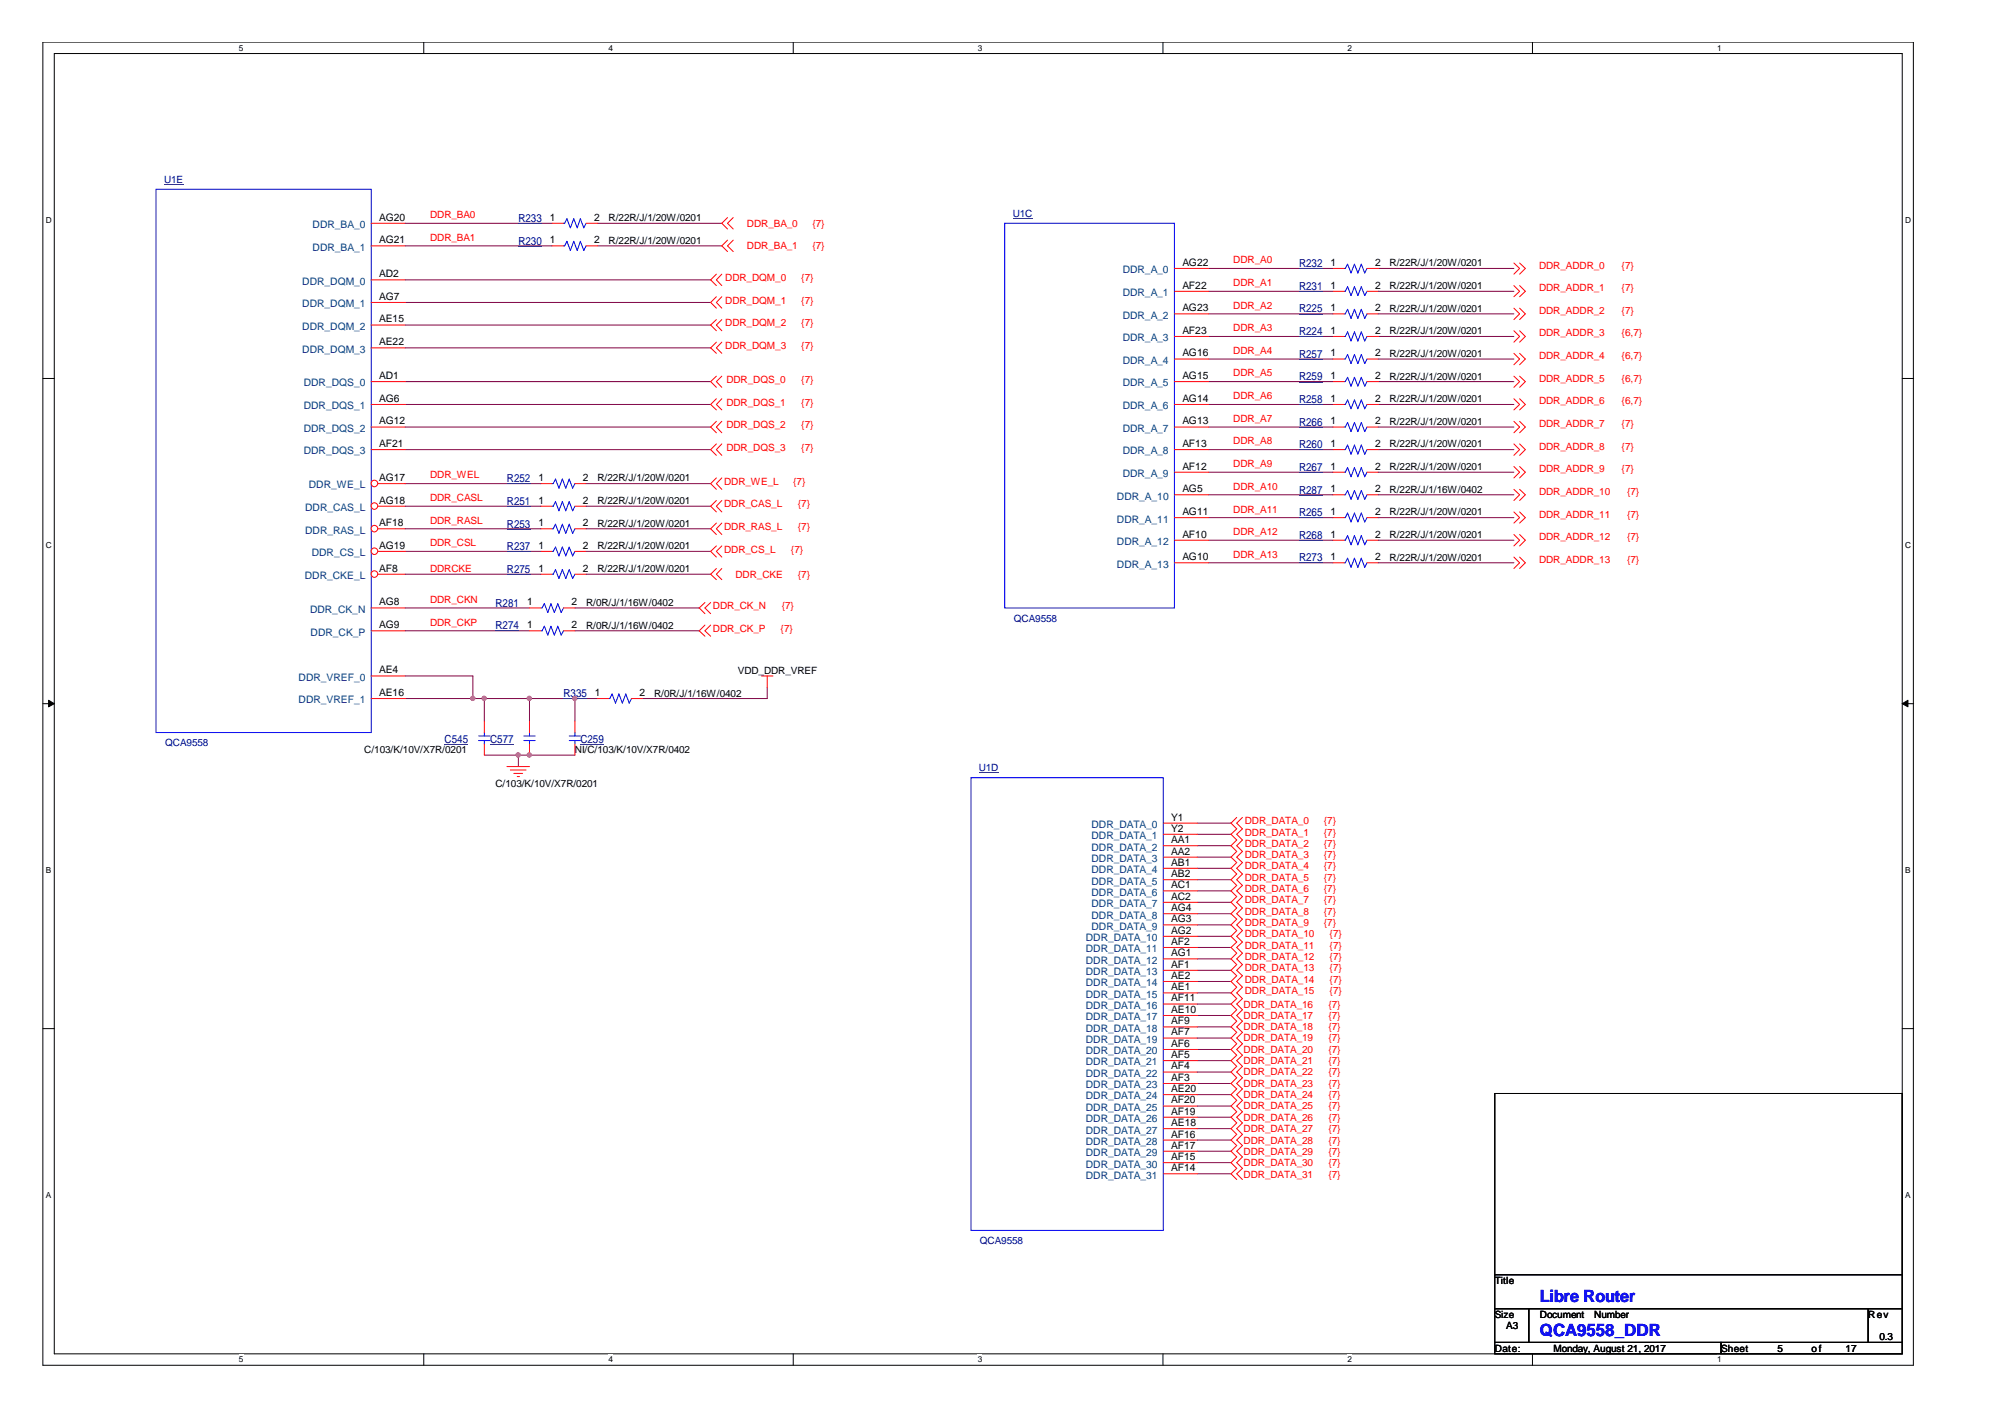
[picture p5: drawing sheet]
<svg xmlns="http://www.w3.org/2000/svg" width="297mm" height="210mm" viewBox="0 0 297 210" stroke-linecap="round" stroke-linejoin="round" font-family="sans-serif">
<path d="M6.3 6.2h277.2v196h-277.2zM8 7.9h273.8v192.6h-273.8z" fill="none" stroke="#000" stroke-width=".15"/>
<g fill="#fff">
<path d="M35.4 6.4h.6v1.4h-.6z"/>
<path d="M35.4 200.7h.6v1.4h-.6z"/>
</g>
<path d="M62.8 6.2v1.7M62.8 200.5v1.7" fill="none" stroke="#000" stroke-width=".15"/>
<g fill="#fff">
<path d="M90.1 6.4h.7v1.4h-.7z"/>
<path d="M90.1 200.7h.7v1.4h-.7z"/>
</g>
<path d="M117.5 6.2v1.7M117.5 200.5v1.7" fill="none" stroke="#000" stroke-width=".15"/>
<g fill="#fff">
<path d="M144.9 6.4h.6v1.4h-.6z"/>
<path d="M144.9 200.7h.6v1.4h-.6z"/>
</g>
<path d="M172.3 6.2v1.7M172.3 200.5v1.7" fill="none" stroke="#000" stroke-width=".15"/>
<g fill="#fff">
<path d="M199.6 6.4h.7v1.4h-.7z"/>
<path d="M199.6 200.7h.7v1.4h-.7z"/>
</g>
<path d="M227 6.2v1.7M227 200.5v1.7" fill="none" stroke="#000" stroke-width=".15"/>
<g fill="#fff">
<path d="M254.4 6.4h.6v1.4h-.6z"/>
<path d="M254.4 200.7h.6v1.4h-.6z"/>
<path d="M6.8 31.9h.8v1.4h-.8z"/>
<path d="M282.2 31.9h.9v1.4h-.9z"/>
<path d="M6.8 80.1h.8v1.4h-.8z"/>
<path d="M282.2 80.1h.9v1.4h-.9z"/>
</g>
<path d="M6.3 56.1h1.7M281.8 56.1h1.7" fill="none" stroke="#000" stroke-width=".15"/>
<g fill="#fff">
<path d="M6.8 128.2h.7v1.4h-.7z"/>
<path d="M282.2 128.2h.8v1.4h-.8z"/>
</g>
<path d="M6.3 104.2h1.7M281.8 104.2h1.7" fill="none" stroke="#000" stroke-width=".15"/>
<g fill="#000" stroke="#000" stroke-width=".15">
<path d="M7.2 103.7l.8 .5-.8 .5z" fill-rule="evenodd"/>
<path d="M281.8 104.2l.9-.5v1z" fill-rule="evenodd"/>
</g>
<g fill="#fff">
<path d="M6.8 176.4h.7v1.4h-.7z"/>
<path d="M282.2 176.4h.8v1.4h-.8z"/>
</g>
<path d="M6.3 152.4h1.7M281.8 152.4h1.7M221.4 162h60.4v26.8h-60.4zM221.4 188.8h60.4v5.1h-60.4zM221.4 193.9h5.1v5h-5.1zM221.4 198.9h33.6v1.6h-33.6zM226.5 193.9h50.3v5h-50.3zM255 198.9h26.8v1.6h-26.8zM276.8 193.9h5v5h-5z" fill="none" stroke="#000" stroke-width=".15"/>
<g fill="none" stroke="#800040" stroke-width=".15">
<path d="M60 33.1h21.8M60 36.4h21.8M88.5 33.1h18.4M88.5 36.4h18.4M179 39.8h18.5M204.2 39.8h20.1M60 56.5h45.3M60 59.9h45.3M60 41.5h45.3M60 44.8h45.3M60 48.1h45.3M60 51.5h45.3"/>
<path d="M179 43.2h18.5M179 46.5h18.5M179 49.8h18.5M179 53.2h18.5M179 56.5h18.5M179 59.9h18.5M204.2 43.2h20.1M204.2 46.5h20.1M204.2 49.8h20.1M204.2 53.2h20.1M204.2 56.5h20.1M204.2 59.9h20.1"/>
<path d="M60 63.3h45.3M60 66.6h45.3M60 71.6h20.1M60 75h20.1M60 78.3h20.1M86.8 71.6h18.5M86.8 75h18.5M86.8 78.3h18.5M179 63.3h18.5M179 66.6h18.5M179 69.9h18.5M179 73.3h18.5"/>
<path d="M179 76.7h18.5M204.2 63.3h20.1M204.2 66.6h20.1M204.2 69.9h20.1M204.2 73.3h20.1M204.2 76.7h20.1M60 81.7h20.1M60 85.1h20.1M60 93.4h18.4M60 90.1h18.4M85.2 93.4h18.4M85.2 90.1h18.4"/>
<path d="M86.8 81.7h18.5M86.8 85.1h18.5M179 80h18.5M179 83.4h18.5M204.2 80h20.1M204.2 83.4h20.1M60 103.5h28.5M60 100.1h10.1v3.4M71.8 103.5v3.3M71.8 111.9h13.4M76.8 111.9v1.7M78.4 103.5v3.3"/>
<path d="M85.2 103.5v3.3M113.7 101.8v1.7h-18.5M177.4 133.7h5M177.4 135.4h5M177.4 137h5M177.4 121.9h5M177.4 138.7h5M177.4 123.6h5M177.4 125.3h5M177.4 127h5M177.4 128.6h5M177.4 130.3h5"/>
<path d="M177.4 132h5M177.4 140.3h5M177.4 142h5M177.4 143.7h5M177.4 145.4h5M177.4 147.1h5M177.4 148.7h5M177.4 150.4h5M177.4 152.1h5M177.4 153.8h5M177.4 155.5h5M177.4 157.1h5"/>
<path d="M177.4 158.8h5M177.4 160.5h5M177.4 162.2h5M177.4 163.8h5M177.4 165.5h5M177.4 167.2h5M177.4 168.9h5M177.4 170.5h5M177.4 172.2h5M177.4 173.9h5"/>
</g>
<g fill="#f0f" stroke="#f0f" stroke-width=".15">
<circle cx="71.7" cy="103.5" r=".32"/>
<circle cx="78.4" cy="103.5" r=".32"/>
<circle cx="78.4" cy="111.8" r=".32"/>
<circle cx="76.8" cy="111.8" r=".32"/>
<circle cx="85.2" cy="103.5" r=".32"/>
<circle cx="70" cy="103.5" r=".32"/>
</g>
<g fill="none" stroke="#f00" stroke-width=".15">
<path d="M55 33.1h5M55 36.4h5M107.8 32.2l-.9 .9 .9 .8M107.8 35.6l-.9 .8 .9 .9M108.6 32.2l-.8 .9 .8 .8M108.6 35.6l-.8 .8 .8 .9M224.3 39l.8 .8-.8 .8M225.1 39l.9 .8-.9 .8M55 56.5h5M55 59.9h5M55 41.5h5M55 44.8h5"/>
<path d="M55 48.1h5M55 51.5h5M106.1 40.6l-.8 .9 .8 .8M106.1 44l-.8 .8 .8 .8M106.1 47.3l-.8 .8 .8 .9M106.1 50.7l-.8 .8 .8 .8M106.1 59.1l-.8 .8 .8 .8M106.1 55.7l-.8 .8 .8 .9M106.9 40.6l-.8 .9 .8 .8M106.9 44l-.8 .8 .8 .8M106.9 47.3l-.8 .8 .8 .9M106.9 50.7l-.8 .8 .8 .8"/>
<path d="M106.9 59.1l-.8 .8 .8 .8M106.9 55.7l-.8 .8 .8 .9M197.5 53.2h1.6M197.5 56.5h1.6M197.5 59.9h1.6M202.5 53.2h1.7M202.5 56.5h1.7M202.5 59.9h1.7M224.3 42.3l.8 .9-.8 .8M224.3 45.6l.8 .9-.8 .8M224.3 49l.8 .8-.8 .9M224.3 52.3l.8 .9-.8 .8"/>
<path d="M224.3 55.7l.8 .8-.8 .9M224.3 59.1l.8 .8-.8 .8M225.1 42.3l.9 .9-.9 .8M225.1 45.6l.9 .9-.9 .8M225.1 49l.9 .8-.9 .9M225.1 52.3l.9 .9-.9 .8M225.1 55.7l.9 .8-.9 .9M225.1 59.1l.9 .8-.9 .8M55 63.3h5M55 66.6h5M80.1 78.3h1.7M85.2 78.3h1.6"/>
<path d="M106.1 70.8l-.8 .8 .8 .9M106.1 74.1l-.8 .9 .8 .8M106.1 77.5l-.8 .8 .8 .9M106.1 62.4l-.8 .9 .8 .8M106.1 65.8l-.8 .8 .8 .9M106.9 70.8l-.8 .8 .8 .9M106.9 74.1l-.8 .9 .8 .8M106.9 77.5l-.8 .8 .8 .9M106.9 62.4l-.8 .9 .8 .8M106.9 65.8l-.8 .8 .8 .9M197.5 73.3h1.6M197.5 76.7h1.6"/>
<path d="M202.5 73.3h1.7M202.5 76.7h1.7M224.3 69.1l.8 .8-.8 .9M224.3 72.5l.8 .8-.8 .8M224.3 75.8l.8 .9-.8 .8M224.3 79.2l.8 .8-.8 .9M224.3 62.4l.8 .9-.8 .8M224.3 65.8l.8 .8-.8 .9M225.1 69.1l.9 .8-.9 .9M225.1 72.5l.9 .8-.9 .8M225.1 75.8l.9 .9-.9 .8M225.1 79.2l.9 .8-.9 .9"/>
<path d="M225.1 62.4l.9 .9-.9 .8M225.1 65.8l.9 .8-.9 .9M78.4 90.1h1.7M80.1 81.7h1.7M80.1 85.1h1.7M83.5 90.1h1.7M85.2 81.7h1.6M85.2 85.1h1.6M104.4 89.3l-.8 .8 .8 .8M104.4 92.6l-.8 .8 .8 .8M105.3 89.3l-.9 .8 .9 .8M105.3 92.6l-.9 .8 .9 .8"/>
<path d="M106.1 84.2l-.8 .9 .8 .8M106.1 80.9l-.8 .8 .8 .8M106.9 84.2l-.8 .9 .8 .8M106.9 80.9l-.8 .8 .8 .8M197.5 80h1.6M197.5 83.4h1.6M202.5 80h1.7M202.5 83.4h1.7M224.3 82.5l.8 .9-.8 .8M225.1 82.5l.9 .9-.9 .8M71.8 106.8v1.7M71.8 110.2v1.7"/>
<path d="M75.1 113.6h3.3M75.6 114.1h2.3M76.1 114.6h1.3M76.6 115h.4M78.4 106.8v1.7M78.4 110.2v1.7M85.2 106.8v1.7M85.2 110.2v1.7M88.5 103.5h1.7M93.6 103.5h1.6M112.8 100.1h1.7M113.7 100.1v1.7"/>
<path d="M183.2 121.1l-.8 .8 .8 .9-.8 .8 .8 .8-.8 .9 .8 .8-.8 .9 .8 .8-.8 .8 .8 .9-.8 .8 .8 .9-.8 .8 .8 .8-.8 .9 .8 .8-.8 .9 .8 .8-.8 .8 .8 .9-.8 .8 .8 .8-.8 .8 .8 .9-.8 .8 .8 .9-.8 .8 .8 .8-.8 .9 .8 .8-.8 .9 .8 .8-.8 .8 .8 .9-.8 .8 .8 .9-.8 .8 .8 .8-.8 .9 .8 .8-.8 .9 .8 .8-.8 .8 .8 .9-.8 .8 .8 .9-.8 .8 .8 .8-.8 .9 .8 .8-.8 .8 .8 .9-.8 .8 .8 .8-.8 .9 .8 .8-.8 .9 .8 .8-.8 .8 .8 .9-.8 .8 .8 .9-.8 .8 .8 .8M184.1 121.1l-.9 .8 .9 .9-.9 .8 .9 .8-.9 .9 .9 .8-.9 .9 .9 .8-.9 .8 .9 .9-.9 .8 .9 .9-.9 .8 .9 .8-.9 .9 .9 .8-.9 .9 .9 .8-.9 .8 .9 .9-.9 .8 .9 .8-.9 .8 .9 .9-.9 .8 .9 .9-.9 .8 .9 .8-.9 .9 .9 .8-.9 .9 .9 .8-.9 .8 .9 .9-.9 .8 .9 .9-.9 .8 .9 .8-.9 .9 .9 .8-.9 .9 .9 .8-.9 .8 .9 .9-.9 .8 .9 .9-.9 .8 .9 .8-.9 .9 .9 .8-.9 .8 .9 .9-.9 .8 .9 .8-.9 .9 .9 .8-.9 .9 .9 .8-.9 .8 .9 .9-.9 .8 .9 .9-.9 .8 .9 .8"/>
</g>
<g fill="none" stroke="#00f" stroke-width=".15">
<path d="M23.1 28h31.9v80.5h-31.9zM199.1 53.2h.2l.3-.7 .6 1.4 .5-1.4 .5 1.4 .5-1.4 .5 1.4 .3-.7M199.1 56.5h.2l.3-.6 .6 1.3 .5-1.3 .5 1.3 .5-1.3 .5 1.3 .3-.7M199.1 59.9h.2l.3-.7 .6 1.4 .5-1.4 .5 1.4 .5-1.4 .5 1.4 .3-.7M81.8 78.3h.2l.3-.6 .5 1.3 .5-1.3 .5 1.3 .5-1.3 .5 1.3 .4-.7M199.1 73.3h.2l.3-.6 .6 1.3 .5-1.3 .5 1.3 .5-1.3 .5 1.3 .3-.7M199.1 76.7h.2l.3-.7 .6 1.3 .5-1.3 .5 1.3 .5-1.3 .5 1.3 .3-.6M80.1 90.1h.2l.3-.7 .6 1.3 .4-1.3 .5 1.3 .5-1.3 .5 1.3 .4-.6M81.8 81.7h.2l.3-.7 .5 1.4 .5-1.4 .5 1.4 .5-1.4 .5 1.4 .4-.7M81.8 85.1h.2l.3-.7 .5 1.3 .5-1.3 .5 1.3 .5-1.3 .5 1.3 .4-.6M199.1 80h.2l.3-.7 .6 1.4 .5-1.4 .5 1.4 .5-1.4 .5 1.4 .3-.7M199.1 83.4h.2l.3-.7 .6 1.3 .5-1.3 .5 1.3 .5-1.3 .5 1.3 .3-.6"/>
<path d="M70.9 109.7h1.7M70.9 109h1.7M71.8 108.5v.5M71.8 109.7v.5M77.6 109.7h1.7M77.6 109h1.7M78.4 108.5v.5M78.4 109.7v.5M84.3 109.7h1.7M84.3 109h1.7M85.2 108.5v.5M85.2 109.7v.5"/>
<path d="M90.2 103.5h.1l.4-.7 .5 1.4 .5-1.4 .5 1.4 .5-1.4 .5 1.4 .4-.7"/>
</g>
<g fill="none" stroke="#000080" stroke-width=".15">
<path d="M24.3 27.3h2.8M192.4 53.2h3.5M192.4 56.6h3.5M192.4 59.9h3.5M75.1 78.4h3.5M192.4 73.4h3.5M192.4 76.7h3.5M75.1 81.7h3.5M75.1 85.1h3.5M192.4 80h3.5M192.4 83.4h3.5M65.9 110.2h3.4"/>
<path d="M72.6 110.2h3.5M83.5 103.5h3.5M86 110.2h3.5"/>
</g>
<circle cx="55.5" cy="71.6" r=".49" fill="#fff" stroke="#f00" stroke-width=".15"/>
<path d="M56 71.6h4" fill="none" stroke="#f00" stroke-width=".15"/>
<circle cx="55.5" cy="75" r=".49" fill="#fff" stroke="#f00" stroke-width=".15"/>
<path d="M56 75h4" fill="none" stroke="#f00" stroke-width=".15"/>
<circle cx="55.5" cy="78.3" r=".49" fill="#fff" stroke="#f00" stroke-width=".15"/>
<path d="M56 78.3h4" fill="none" stroke="#f00" stroke-width=".15"/>
<circle cx="55.5" cy="81.6" r=".49" fill="#fff" stroke="#f00" stroke-width=".15"/>
<path d="M56 81.7h4" fill="none" stroke="#f00" stroke-width=".15"/>
<circle cx="55.5" cy="85" r=".49" fill="#fff" stroke="#f00" stroke-width=".15"/>
<g fill="none" stroke="#f00" stroke-width=".15">
<path d="M81.8 33.1h1.7M81.8 36.4h1.7M86.8 33.1h1.7M86.8 36.4h1.7M174 39.8h5M197.5 39.8h1.6M202.5 39.8h1.7M174 43.2h5M174 46.5h5M174 49.8h5M174 53.2h5M174 56.5h5"/>
<path d="M174 59.9h5M197.5 43.2h1.6M197.5 46.5h1.6M197.5 49.8h1.6M202.5 43.2h1.7M202.5 46.5h1.7M202.5 49.8h1.7M80.1 71.6h1.7M80.1 75h1.7M85.2 71.6h1.6M85.2 75h1.6M174 63.3h5"/>
<path d="M174 66.6h5M174 69.9h5M174 73.3h5M174 76.7h5M197.5 63.3h1.6M197.5 66.6h1.6M197.5 69.9h1.6M202.5 63.3h1.7M202.5 66.6h1.7M202.5 69.9h1.7M55 90.1h5M55 93.4h5"/>
<path d="M56 85.1h4M78.4 93.4h1.7M83.5 93.4h1.7M174 80h5M174 83.4h5M55 100.1h5M55 103.5h5M172.3 121.9h5.1M172.3 123.6h5.1M172.3 125.3h5.1M172.3 127h5.1M172.3 128.6h5.1"/>
<path d="M172.3 130.3h5.1M172.3 132h5.1M172.3 133.7h5.1M172.3 135.4h5.1M172.3 137h5.1M172.3 138.7h5.1M172.3 140.3h5.1M172.3 142h5.1M172.3 143.7h5.1M172.3 145.4h5.1M172.3 147.1h5.1M172.3 148.7h5.1"/>
<path d="M172.3 150.4h5.1M172.3 152.1h5.1M172.3 153.8h5.1M172.3 155.5h5.1M172.3 157.1h5.1M172.3 158.8h5.1M172.3 160.5h5.1M172.3 162.2h5.1M172.3 163.8h5.1M172.3 165.5h5.1M172.3 167.2h5.1M172.3 168.9h5.1"/>
<path d="M172.3 170.5h5.1M172.3 172.2h5.1M172.3 173.9h5.1"/>
</g>
<g fill="none" stroke="#00f" stroke-width=".15">
<path d="M83.5 33.1h.2l.3-.7 .5 1.4 .5-1.4 .5 1.4 .5-1.4 .5 1.4 .3-.7M83.5 36.4h.2l.3-.7 .5 1.4 .5-1.4 .5 1.4 .5-1.4 .5 1.4 .3-.7M148.8 33.1h25.2v57h-25.2zM199.1 39.8h.2l.3-.7 .6 1.3 .5-1.3 .5 1.3 .5-1.3 .5 1.3 .3-.6M199.1 43.2h.2l.3-.7 .6 1.3 .5-1.3 .5 1.3 .5-1.3 .5 1.3 .3-.6M199.1 46.5h.2l.3-.7 .6 1.4 .5-1.4 .5 1.4 .5-1.4 .5 1.4 .3-.7M199.1 49.8h.2l.3-.6 .6 1.3 .5-1.3 .5 1.3 .5-1.3 .5 1.3 .3-.7M81.8 71.6h.2l.3-.6 .5 1.3 .5-1.3 .5 1.3 .5-1.3 .5 1.3 .4-.7M81.8 75h.2l.3-.7 .5 1.4 .5-1.4 .5 1.4 .5-1.4 .5 1.4 .4-.7M199.1 63.3h.2l.3-.7 .6 1.3 .5-1.3 .5 1.3 .5-1.3 .5 1.3 .3-.6M199.1 66.6h.2l.3-.7 .6 1.4 .5-1.4 .5 1.4 .5-1.4 .5 1.4 .3-.7M199.1 69.9h.2l.3-.6 .6 1.3 .5-1.3 .5 1.3 .5-1.3 .5 1.3 .3-.7"/>
<path d="M80.1 93.4h.2l.3-.6 .6 1.3 .4-1.3 .5 1.3 .5-1.3 .5 1.3 .4-.7M143.8 115.2h28.5v67.1h-28.5z"/>
</g>
<g fill="none" stroke="#000080" stroke-width=".15">
<path d="M76.8 33.1h3.5M76.8 36.5h3.5M150 32.3h3M192.4 39.8h3.5M192.4 43.2h3.5M192.4 46.5h3.5M192.4 49.9h3.5M75.1 71.7h3.5M75.1 75h3.5M192.4 63.3h3.5M192.4 66.6h3.5M192.4 70h3.5"/>
<path d="M73.4 93.5h3.5M145 114.5h2.9"/>
</g>
<g fill="#f0f" stroke="#f0f" stroke-width=".15">
<circle cx="71.7" cy="103.5" r=".32"/>
<circle cx="78.4" cy="103.5" r=".32"/>
<circle cx="78.4" cy="111.8" r=".32"/>
<circle cx="76.8" cy="111.8" r=".32"/>
<circle cx="85.2" cy="103.5" r=".32"/>
<circle cx="70" cy="103.5" r=".32"/>
</g>
<g font-size="2.5" fill="#00f">
<text x="228.1" y="197.8">QCA9558_DDR</text>
<text x="228.1" y="192.8">Libre Router</text>
</g>
<g font-size="1.7" fill="#000080">
<text x="76.8" y="32.9">R233</text>
<text x="76.8" y="36.3">R230</text>
<text x="192.4" y="39.6">R232</text>
<text x="192.4" y="42.9">R231</text>
<text x="192.4" y="46.3">R225</text>
<text x="192.4" y="53">R257</text>
<text x="192.4" y="49.6">R224</text>
<text x="192.4" y="56.4">R259</text>
<text x="192.4" y="59.7">R258</text>
<text x="192.4" y="63">R266</text>
<text x="75.1" y="71.4">R252</text>
<text x="192.4" y="66.4">R260</text>
<text x="192.4" y="69.8">R267</text>
<text x="75.1" y="74.8">R251</text>
<text x="192.4" y="73.1">R287</text>
<text x="192.4" y="76.5">R265</text>
<text x="75.1" y="78.2">R253</text>
<text x="75.1" y="81.5">R237</text>
<text x="192.4" y="79.8">R268</text>
<text x="192.4" y="83.2">R273</text>
<text x="73.4" y="89.9">R281</text>
<text x="75.1" y="84.9">R275</text>
<text x="73.4" y="93.2">R274</text>
<text x="83.5" y="103.3">R335</text>
<text x="65.9" y="110">C545</text>
<text x="72.6" y="110">C577</text>
<text x="86" y="110">C259</text>
</g>
<g font-size="1.5" fill="#000080">
<text x="24.3" y="27.1">U1E</text>
<text x="150" y="32.1">U1C</text>
<text x="150.2" y="92.1">QCA9558</text>
<text x="24.5" y="110.5">QCA9558</text>
<text x="145" y="114.2">U1D</text>
<text x="145.2" y="184.3">QCA9558</text>
</g>
<g font-size="1.5" fill="#004080">
<text x="46.3" y="33.8">DDR_BA_0</text>
<text x="46.3" y="37.1">DDR_BA_1</text>
<text x="166.3" y="40.5">DDR_A_0</text>
<text x="44.8" y="42.2">DDR_DQM_0</text>
<text x="44.8" y="45.5">DDR_DQM_1</text>
<text x="166.3" y="43.9">DDR_A_1</text>
<text x="166.3" y="47.2">DDR_A_2</text>
<text x="44.8" y="48.9">DDR_DQM_2</text>
<text x="44.8" y="52.3">DDR_DQM_3</text>
<text x="166.3" y="50.6">DDR_A_3</text>
<text x="166.3" y="53.9">DDR_A_4</text>
<text x="45" y="57.2">DDR_DQS_0</text>
<text x="166.3" y="57.2">DDR_A_5</text>
<text x="45" y="60.6">DDR_DQS_1</text>
<text x="45" y="64">DDR_DQS_2</text>
<text x="166.3" y="60.6">DDR_A_6</text>
<text x="166.3" y="64">DDR_A_7</text>
<text x="45" y="67.3">DDR_DQS_3</text>
<text x="166.3" y="67.3">DDR_A_8</text>
<text x="166.3" y="70.7">DDR_A_9</text>
<text x="45.2" y="75.7">DDR_CAS_L</text>
<text x="45.8" y="72.4">DDR_WE_L</text>
<text x="165.5" y="74">DDR_A_10</text>
<text x="165.5" y="77.4">DDR_A_11</text>
<text x="45.2" y="79.1">DDR_RAS_L</text>
<text x="46.2" y="82.4">DDR_CS_L</text>
<text x="165.5" y="80.7">DDR_A_12</text>
<text x="45.2" y="85.8">DDR_CKE_L</text>
<text x="165.5" y="84.1">DDR_A_13</text>
<text x="45.9" y="90.8">DDR_CK_N</text>
<text x="46" y="94.2">DDR_CK_P</text>
<text x="44.2" y="100.9">DDR_VREF_0</text>
<text x="44.2" y="104.2">DDR_VREF_1</text>
<text x="161.7" y="122.7">DDR_DATA_0</text>
<text x="161.7" y="124.3">DDR_DATA_1</text>
<text x="161.7" y="126">DDR_DATA_2</text>
<text x="161.7" y="127.7">DDR_DATA_3</text>
<text x="161.7" y="129.3">DDR_DATA_4</text>
<text x="161.7" y="131">DDR_DATA_5</text>
<text x="161.7" y="132.7">DDR_DATA_6</text>
<text x="161.7" y="134.4">DDR_DATA_7</text>
<text x="161.7" y="136.1">DDR_DATA_8</text>
<text x="161.7" y="137.7">DDR_DATA_9</text>
<text x="160.9" y="139.4">DDR_DATA_10</text>
<text x="160.9" y="141.1">DDR_DATA_11</text>
<text x="160.9" y="142.8">DDR_DATA_12</text>
<text x="160.9" y="144.5">DDR_DATA_13</text>
<text x="160.9" y="146.1">DDR_DATA_14</text>
<text x="160.9" y="147.8">DDR_DATA_15</text>
<text x="160.9" y="149.5">DDR_DATA_16</text>
<text x="160.9" y="151.1">DDR_DATA_17</text>
<text x="160.9" y="152.8">DDR_DATA_18</text>
<text x="160.9" y="154.5">DDR_DATA_19</text>
<text x="160.9" y="156.2">DDR_DATA_20</text>
<text x="160.9" y="157.8">DDR_DATA_21</text>
<text x="160.9" y="159.5">DDR_DATA_22</text>
<text x="160.9" y="161.2">DDR_DATA_23</text>
<text x="160.9" y="162.9">DDR_DATA_24</text>
<text x="160.9" y="164.6">DDR_DATA_25</text>
<text x="160.9" y="166.2">DDR_DATA_26</text>
<text x="160.9" y="167.9">DDR_DATA_27</text>
<text x="160.9" y="169.6">DDR_DATA_28</text>
<text x="160.9" y="171.3">DDR_DATA_29</text>
<text x="160.9" y="172.9">DDR_DATA_30</text>
<text x="160.9" y="174.6">DDR_DATA_31</text>
</g>
<g font-size="1.5">
<text x="56.2" y="32.7">AG20</text>
<text x="81.4" y="32.7">1</text>
<text x="88" y="32.7">2</text>
<text x="90.2" y="32.7">R/22R/J/1/20W/0201</text>
<text x="56.2" y="36">AG21</text>
<text x="56.2" y="41.1">AD2</text>
<text x="81.4" y="36">1</text>
<text x="88" y="36">2</text>
<text x="90.2" y="36.1">R/22R/J/1/20W/0201</text>
<text x="175.2" y="39.4">AG22</text>
<text x="197.1" y="39.4">1</text>
<text x="203.7" y="39.4">2</text>
<text x="205.9" y="39.5">R/22R/J/1/20W/0201</text>
<text x="56.2" y="44.4">AG7</text>
<text x="56.2" y="47.8">AE15</text>
<text x="175.2" y="42.8">AF22</text>
<text x="175.2" y="46.1">AG23</text>
<text x="197.1" y="42.8">1</text>
<text x="197.1" y="46.1">1</text>
<text x="203.7" y="42.8">2</text>
<text x="203.7" y="46.1">2</text>
<text x="205.9" y="42.8">R/22R/J/1/20W/0201</text>
<text x="205.9" y="46.2">R/22R/J/1/20W/0201</text>
<text x="56.2" y="51.2">AE22</text>
<text x="175.2" y="49.5">AF23</text>
<text x="175.2" y="52.8">AG16</text>
<text x="197.1" y="52.8">1</text>
<text x="197.1" y="49.5">1</text>
<text x="203.7" y="52.8">2</text>
<text x="203.7" y="49.5">2</text>
<text x="205.9" y="52.9">R/22R/J/1/20W/0201</text>
<text x="205.9" y="49.5">R/22R/J/1/20W/0201</text>
<text x="56.2" y="56.1">AD1</text>
<text x="56.2" y="59.5">AG6</text>
<text x="175.2" y="56.1">AG15</text>
<text x="175.2" y="59.5">AG14</text>
<text x="197.1" y="56.1">1</text>
<text x="197.1" y="59.5">1</text>
<text x="203.7" y="56.1">2</text>
<text x="203.7" y="59.5">2</text>
<text x="205.9" y="56.2">R/22R/J/1/20W/0201</text>
<text x="205.9" y="59.6">R/22R/J/1/20W/0201</text>
<text x="56.2" y="62.9">AG12</text>
<text x="175.2" y="62.9">AG13</text>
<text x="197.1" y="62.9">1</text>
<text x="203.7" y="62.9">2</text>
<text x="205.9" y="62.9">R/22R/J/1/20W/0201</text>
<text x="56.2" y="66.2">AF21</text>
<text x="56.2" y="71.3">AG17</text>
<text x="79.8" y="71.3">1</text>
<text x="86.4" y="71.3">2</text>
<text x="88.5" y="71.3">R/22R/J/1/20W/0201</text>
<text x="175.2" y="66.2">AF13</text>
<text x="175.2" y="69.6">AF12</text>
<text x="197.1" y="66.2">1</text>
<text x="197.1" y="69.6">1</text>
<text x="203.7" y="66.2">2</text>
<text x="203.7" y="69.6">2</text>
<text x="205.9" y="66.3">R/22R/J/1/20W/0201</text>
<text x="205.9" y="69.7">R/22R/J/1/20W/0201</text>
<text x="56.2" y="74.6">AG18</text>
<text x="56.2" y="77.9">AF18</text>
<text x="79.8" y="77.9">1</text>
<text x="79.8" y="74.6">1</text>
<text x="86.4" y="77.9">2</text>
<text x="86.4" y="74.6">2</text>
<text x="88.5" y="74.6">R/22R/J/1/20W/0201</text>
<text x="175.2" y="72.9">AG5</text>
<text x="175.2" y="76.3">AG11</text>
<text x="197.1" y="72.9">1</text>
<text x="197.1" y="76.3">1</text>
<text x="203.7" y="72.9">2</text>
<text x="203.7" y="76.3">2</text>
<text x="205.9" y="73">R/22R/J/1/16W/0402</text>
<text x="205.9" y="76.3">R/22R/J/1/20W/0201</text>
<text x="56.2" y="81.3">AG19</text>
<text x="79.8" y="81.3">1</text>
<text x="86.4" y="81.3">2</text>
<text x="88.5" y="78">R/22R/J/1/20W/0201</text>
<text x="88.5" y="81.4">R/22R/J/1/20W/0201</text>
<text x="175.2" y="79.6">AF10</text>
<text x="175.2" y="83">AG10</text>
<text x="197.1" y="79.6">1</text>
<text x="197.1" y="83">1</text>
<text x="203.7" y="79.6">2</text>
<text x="203.7" y="83">2</text>
<text x="205.9" y="79.7">R/22R/J/1/20W/0201</text>
<text x="205.9" y="83">R/22R/J/1/20W/0201</text>
<text x="56.2" y="84.7">AF8</text>
<text x="56.2" y="89.7">AG8</text>
<text x="78.1" y="89.7">1</text>
<text x="79.8" y="84.7">1</text>
<text x="84.7" y="89.7">2</text>
<text x="86.4" y="84.7">2</text>
<text x="86.8" y="89.8">R/0R/J/1/16W/0402</text>
<text x="88.5" y="84.7">R/22R/J/1/20W/0201</text>
<text x="56.2" y="93.1">AG9</text>
<text x="78.1" y="93.1">1</text>
<text x="84.7" y="93.1">2</text>
<text x="86.8" y="93.1">R/0R/J/1/16W/0402</text>
<text x="56.2" y="99.8">AE4</text>
<text x="109.3" y="99.8">VDD_DDR_VREF</text>
<text x="56.2" y="103.1">AE16</text>
<text x="88.1" y="103.1">1</text>
<text x="94.7" y="103.1">2</text>
<text x="96.9" y="103.2">R/0R/J/1/16W/0402</text>
<text x="54" y="111.6">C/103/K/10V/X7R/0201</text>
<text x="85.2" y="111.6">NI/C/103/K/10V/X7R/0402</text>
<text x="73.4" y="116.6">C/103/K/10V/X7R/0201</text>
<text x="173.5" y="121.6">Y1</text>
<text x="173.5" y="123.2">Y2</text>
<text x="173.5" y="124.9">AA1</text>
<text x="173.5" y="126.6">AA2</text>
<text x="173.5" y="128.2">AB1</text>
<text x="173.5" y="129.9">AB2</text>
<text x="173.5" y="131.6">AC1</text>
<text x="173.5" y="133.3">AC2</text>
<text x="173.5" y="135">AG4</text>
<text x="173.5" y="136.6">AG3</text>
<text x="173.5" y="138.3">AG2</text>
<text x="173.5" y="140">AF2</text>
<text x="173.5" y="141.7">AG1</text>
<text x="173.5" y="143.4">AF1</text>
<text x="173.5" y="145">AE2</text>
<text x="173.5" y="146.7">AE1</text>
<text x="173.5" y="148.4">AF11</text>
<text x="173.5" y="150">AE10</text>
<text x="173.5" y="151.7">AF9</text>
<text x="173.5" y="153.4">AF7</text>
<text x="173.5" y="155.1">AF6</text>
<text x="173.5" y="156.7">AF5</text>
<text x="173.5" y="158.4">AF4</text>
<text x="173.5" y="160.1">AF3</text>
<text x="173.5" y="161.8">AE20</text>
<text x="173.5" y="163.5">AF20</text>
<text x="173.5" y="165.1">AF19</text>
<text x="173.5" y="166.8">AE18</text>
<text x="173.5" y="168.5">AF16</text>
<text x="173.5" y="170.2">AF17</text>
<text x="173.5" y="171.8">AF15</text>
<text x="173.5" y="173.5">AF14</text>
<text x="221.4" y="190.2">Title</text>
<text x="221.4" y="195.2">Size</text>
<text x="223.1" y="196.9">A3</text>
<text x="228.1" y="195.2">Document</text>
<text x="236.2" y="195.2">Number</text>
<text x="276.8" y="195.2">Rev</text>
<text x="221.4" y="200.2">Date:</text>
<text x="230.2" y="200.2">Monday, August 21, 2017</text>
<text x="255" y="200.2">Sheet</text>
<text x="263.4" y="200.2">5</text>
<text x="268.4" y="200.2">of</text>
<text x="273.4" y="200.2">17</text>
<text x="278.4" y="198.6">0.3</text>
</g>
<g font-size="1.5" fill="#f00">
<text x="63.7" y="32.3">DDR_BA0</text>
<text x="63.7" y="35.7">DDR_BA1</text>
<text x="110.7" y="33.6">DDR_BA_0</text>
<text x="120.4" y="33.6">{7}</text>
<text x="107.4" y="41.6">DDR_DQM_0</text>
<text x="110.7" y="36.9">DDR_BA_1</text>
<text x="118.7" y="41.6">{7}</text>
<text x="120.4" y="36.9">{7}</text>
<text x="182.7" y="39">DDR_A0</text>
<text x="228" y="39.8">DDR_ADDR_0</text>
<text x="240.2" y="39.8">{7}</text>
<text x="107.4" y="45">DDR_DQM_1</text>
<text x="118.7" y="45">{7}</text>
<text x="182.7" y="42.4">DDR_A1</text>
<text x="182.7" y="45.7">DDR_A2</text>
<text x="228" y="43.2">DDR_ADDR_1</text>
<text x="228" y="46.5">DDR_ADDR_2</text>
<text x="240.2" y="43.2">{7}</text>
<text x="240.2" y="46.5">{7}</text>
<text x="107.4" y="48.4">DDR_DQM_2</text>
<text x="107.4" y="51.7">DDR_DQM_3</text>
<text x="118.7" y="48.4">{7}</text>
<text x="118.7" y="51.7">{7}</text>
<text x="182.7" y="49.1">DDR_A3</text>
<text x="182.7" y="52.4">DDR_A4</text>
<text x="228" y="49.8">DDR_ADDR_3</text>
<text x="228" y="53.2">DDR_ADDR_4</text>
<text x="240.2" y="49.8">{6,7}</text>
<text x="240.2" y="53.2">{6,7}</text>
<text x="107.6" y="56.7">DDR_DQS_0</text>
<text x="118.7" y="56.7">{7}</text>
<text x="182.7" y="55.8">DDR_A5</text>
<text x="182.7" y="59.2">DDR_A6</text>
<text x="228" y="56.6">DDR_ADDR_5</text>
<text x="228" y="59.9">DDR_ADDR_6</text>
<text x="240.2" y="56.6">{6,7}</text>
<text x="240.2" y="59.9">{6,7}</text>
<text x="107.6" y="63.4">DDR_DQS_2</text>
<text x="107.6" y="60.1">DDR_DQS_1</text>
<text x="118.7" y="63.4">{7}</text>
<text x="118.7" y="60.1">{7}</text>
<text x="182.7" y="62.5">DDR_A7</text>
<text x="182.7" y="65.8">DDR_A8</text>
<text x="228" y="63.3">DDR_ADDR_7</text>
<text x="240.2" y="63.3">{7}</text>
<text x="63.7" y="70.9">DDR_WEL</text>
<text x="107.3" y="71.8">DDR_WE_L</text>
<text x="107.6" y="66.8">DDR_DQS_3</text>
<text x="117.5" y="71.8">{7}</text>
<text x="118.7" y="66.8">{7}</text>
<text x="182.7" y="69.2">DDR_A9</text>
<text x="228" y="70">DDR_ADDR_9</text>
<text x="228" y="66.6">DDR_ADDR_8</text>
<text x="240.2" y="70">{7}</text>
<text x="240.2" y="66.6">{7}</text>
<text x="63.7" y="74.2">DDR_CASL</text>
<text x="63.7" y="77.6">DDR_RASL</text>
<text x="107.3" y="75.2">DDR_CAS_L</text>
<text x="118.2" y="75.2">{7}</text>
<text x="182.7" y="72.5">DDR_A10</text>
<text x="182.7" y="75.9">DDR_A11</text>
<text x="228" y="73.3">DDR_ADDR_10</text>
<text x="228" y="76.7">DDR_ADDR_11</text>
<text x="241" y="73.3">{7}</text>
<text x="241" y="76.7">{7}</text>
<text x="63.7" y="80.9">DDR_CSL</text>
<text x="107.3" y="78.5">DDR_RAS_L</text>
<text x="107.3" y="81.9">DDR_CS_L</text>
<text x="117.2" y="81.9">{7}</text>
<text x="118.2" y="78.5">{7}</text>
<text x="182.7" y="79.3">DDR_A12</text>
<text x="182.7" y="82.6">DDR_A13</text>
<text x="228" y="80">DDR_ADDR_12</text>
<text x="228" y="83.4">DDR_ADDR_13</text>
<text x="241" y="80">{7}</text>
<text x="241" y="83.4">{7}</text>
<text x="63.7" y="84.7">DDRCKE</text>
<text x="63.7" y="89.3">DDR_CKN</text>
<text x="109" y="85.6">DDR_CKE</text>
<text x="118.2" y="85.6">{7}</text>
<text x="63.7" y="92.7">DDR_CKP</text>
<text x="105.6" y="90.3">DDR_CK_N</text>
<text x="105.6" y="93.6">DDR_CK_P</text>
<text x="115.7" y="93.6">{7}</text>
<text x="115.8" y="90.3">{7}</text>
<text x="184.4" y="122.1">DDR_DATA_0</text>
<text x="184.4" y="123.8">DDR_DATA_1</text>
<text x="184.4" y="125.4">DDR_DATA_2</text>
<text x="196.1" y="122.1">{7}</text>
<text x="196.1" y="123.8">{7}</text>
<text x="196.1" y="125.4">{7}</text>
<text x="184.4" y="127.1">DDR_DATA_3</text>
<text x="184.4" y="128.8">DDR_DATA_4</text>
<text x="184.4" y="130.5">DDR_DATA_5</text>
<text x="196.1" y="127.1">{7}</text>
<text x="196.1" y="128.8">{7}</text>
<text x="196.1" y="130.5">{7}</text>
<text x="184.4" y="133.8">DDR_DATA_7</text>
<text x="184.4" y="135.5">DDR_DATA_8</text>
<text x="184.4" y="137.2">DDR_DATA_9</text>
<text x="184.4" y="132.2">DDR_DATA_6</text>
<text x="196.1" y="133.8">{7}</text>
<text x="196.1" y="135.5">{7}</text>
<text x="196.1" y="137.2">{7}</text>
<text x="196.1" y="132.2">{7}</text>
<text x="184.4" y="138.9">DDR_DATA_10</text>
<text x="184.4" y="140.6">DDR_DATA_11</text>
<text x="184.4" y="142.2">DDR_DATA_12</text>
<text x="184.4" y="143.9">DDR_DATA_13</text>
<text x="197" y="138.9">{7}</text>
<text x="197" y="140.6">{7}</text>
<text x="197" y="142.2">{7}</text>
<text x="197" y="143.9">{7}</text>
<text x="184.2" y="149.3">DDR_DATA_16</text>
<text x="184.4" y="145.6">DDR_DATA_14</text>
<text x="184.4" y="147.2">DDR_DATA_15</text>
<text x="196.8" y="149.3">{7}</text>
<text x="197" y="145.6">{7}</text>
<text x="197" y="147.2">{7}</text>
<text x="184.2" y="150.9">DDR_DATA_17</text>
<text x="184.2" y="152.6">DDR_DATA_18</text>
<text x="184.2" y="154.3">DDR_DATA_19</text>
<text x="184.2" y="156">DDR_DATA_20</text>
<text x="196.8" y="150.9">{7}</text>
<text x="196.8" y="152.6">{7}</text>
<text x="196.8" y="154.3">{7}</text>
<text x="196.8" y="156">{7}</text>
<text x="184.2" y="157.7">DDR_DATA_21</text>
<text x="184.2" y="159.3">DDR_DATA_22</text>
<text x="184.2" y="161">DDR_DATA_23</text>
<text x="196.8" y="157.7">{7}</text>
<text x="196.8" y="159.3">{7}</text>
<text x="196.8" y="161">{7}</text>
<text x="184.2" y="162.7">DDR_DATA_24</text>
<text x="184.2" y="164.4">DDR_DATA_25</text>
<text x="184.2" y="166">DDR_DATA_26</text>
<text x="184.2" y="167.7">DDR_DATA_27</text>
<text x="196.8" y="162.7">{7}</text>
<text x="196.8" y="164.4">{7}</text>
<text x="196.8" y="166">{7}</text>
<text x="196.8" y="167.7">{7}</text>
<text x="184.2" y="169.4">DDR_DATA_28</text>
<text x="184.2" y="171">DDR_DATA_29</text>
<text x="184.2" y="172.7">DDR_DATA_30</text>
<text x="196.8" y="169.4">{7}</text>
<text x="196.8" y="171">{7}</text>
<text x="196.8" y="172.7">{7}</text>
<text x="184.2" y="174.4">DDR_DATA_31</text>
<text x="196.8" y="174.4">{7}</text>
</g>
<g font-size="1.2">
<text x="35.4" y="7.5">5</text>
<text x="90.1" y="7.5">4</text>
<text x="144.9" y="7.5">3</text>
<text x="199.6" y="7.5">2</text>
<text x="254.4" y="7.5">1</text>
<text x="6.8" y="33.1">D</text>
<text x="282.2" y="33.1">D</text>
<text x="6.8" y="81.2">C</text>
<text x="282.2" y="81.2">C</text>
<text x="6.8" y="129.4">B</text>
<text x="282.2" y="129.4">B</text>
<text x="6.8" y="177.5">A</text>
<text x="282.2" y="177.5">A</text>
<text x="35.4" y="201.8">5</text>
<text x="90.1" y="201.8">4</text>
<text x="144.9" y="201.8">3</text>
<text x="199.6" y="201.8">2</text>
<text x="254.4" y="201.8">1</text>
</g>
</svg>
